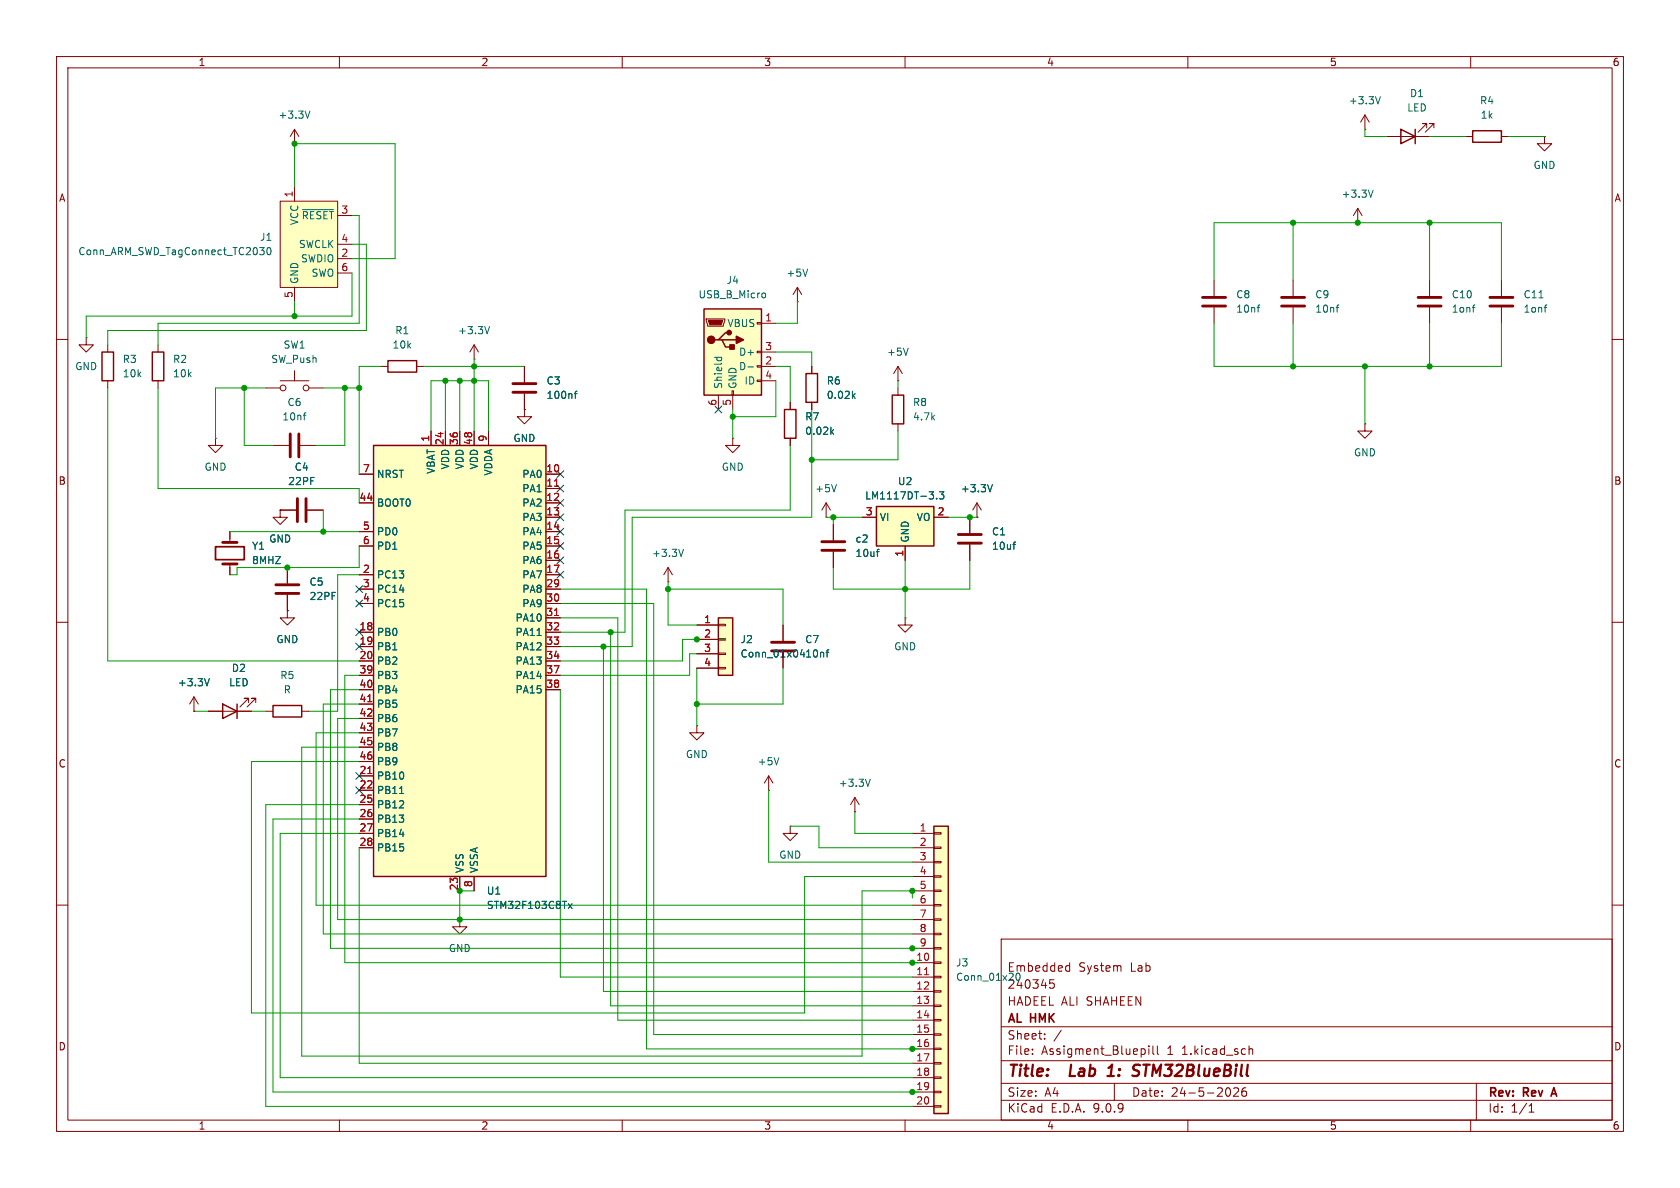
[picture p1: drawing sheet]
<svg xmlns="http://www.w3.org/2000/svg" width="297mm" height="210mm" viewBox="0 0 297 210" stroke-linecap="round" stroke-linejoin="round" font-family="sans-serif">
<g fill="none" stroke="#840000" stroke-width=".18">
<path d="M10 10h277v190h-277zM12 12h273v186h-273zM60 10v2M110 10v2M160 10v2M210 10v2M260 10v2M10 60h2M285 60h2M10 110h2M285 110h2M36.8 125.7h7.6"/>
<path d="M43.9 124.2v-.8h-.7h.7l-1.5 1.6M45.2 124.2v-.8h-.8h.8l-1.5 1.6M10 160h2M177 166h108v32h-108zM185.6 173.2h.7M185.6 173.8h.5l.3 .3-.2 .5h-.6M188.7 170.7l.4 .1M189.1 170.2v1.5M189.1 171.6l-.4 .1M285 160h2M60 198v2M110 198v2"/>
<path d="M160 198v2M177 194.5h108M177 191.5h108M177 187.5h108M177 181.5h108M182.5 186.3v.1M182.5 185.5v.1M184.7 183.6v.1M184.7 182.8v.1M187.6 182.1l-1.3 2M197 191.5v3M202.3 185.5l.2 .2v.4l-.2 .2"/>
<path d="M203.1 184.9v.1M203.1 185.4v1M203.8 184.9v1.3l.2 .2M204.6 184.9v1.3l.2 .2M210 198v2M217.2 192.3a.94 .94 0 0 1 0 1.5M218.1 192.4l.6-.1 .2 .1 .1 .3-1 1.1h1M220.2 192.3a.59 .59 0 0 0-.7 .6v.6l.2 .2 .4 .1 .2-.1 .1-.5-.2-.3h-.4l-.3 .3M220.8 184.9v1.5M220.8 185.5l.2-.1 .4 .1 .1 .9M260 198v2M261 191.5v6.5"/>
<path d="M270.3 196.6h.9M270.3 195.5l.4-.4v1.5"/>
</g>
<path d="M274.3 193.4h.8M274.7 192.3l-.5 1.5" fill="none" stroke="#840000" stroke-width=".3"/>
<path d="M189.4 188.2l-.3 2h1M195.8 190.2h1.1M196 188.8l.6-.6-.3 2M200.8 188.2l.7 .1M201 189.3a.49 .49 0 0 1 .4 .5 .49 .49 0 0 1-.5 .4" fill="none" stroke="#840000" stroke-width=".4"/>
<path d="M39.4 124.5l2.5 1.2-2.5 1.3zM41.9 124.5v2.5" fill="none" stroke="#840000" stroke-width=".25"/>
<path d="M165.1 146.1h2.5v50.8h-2.5z" fill="#ffffc2"/>
<path d="M18 62.2h2.1v5.1h-2.1zM26.9 62.2h2.1v5.1h-2.1zM48.3 124.7h5v2h-5zM165.1 146.1h2.5v50.8h-2.5z" fill="none" stroke="#840000" stroke-width=".25"/>
<g fill="none" stroke="#840000" stroke-width=".18">
<path d="M15.2 59.7v1.3h1.3l-1.3 1.2-1.2-1.2h1.2M15.2 59.7h.1M252.7 49.5v2.8M252.7 54.4v2.8M19 61v1.2M19 67.3v1.3M27.9 61v1.2M27.9 67.3v1.3M48.3 78.7h2.8M53.1 78.7h2.8M92.7 64.8v2.8M92.7 69.6v2.8"/>
<path d="M40.6 94v1.9M40.6 99.7v1.9M49.5 90.2h2.8M54.4 90.2h2.7M50.8 108v1.2h1.3l-1.3 1.3-1.3-1.3h1.3M50.8 108h.1M50.8 100.3v2.8M50.8 105.2v2.8M34.3 125.7h.1M34.3 123.2l-.8 1.3M34.3 123.2l.8 1.3M34.3 123.2v2.5"/>
<path d="M47 125.7h1.3M53.3 125.7h1.3M135.9 139.7h.1M135.9 137.2l-.8 1.2M135.9 137.2l.8 1.2M135.9 137.2v2.5M161.3 147.3h3.8M161.3 149.9h3.8M161.3 152.4h3.8M161.3 154.9h3.8M161.3 157.5h3.8M165.1 147.2h1.3v.2h-1.3z"/>
<path d="M165.1 149.7h1.3v.3h-1.3zM165.1 152.3h1.3v.2h-1.3zM165.1 154.8h1.3v.3h-1.3zM165.1 157.4h1.3v.2h-1.3zM165.1 159.9h1.3v.2h-1.3zM161.3 160h3.8M161.3 162.6h3.8M161.3 165.1h3.8M161.3 167.6h3.8M161.3 170.2h3.8M161.3 172.7h3.8M161.3 175.3h3.8"/>
<path d="M161.3 177.8h3.8M165.1 162.4h1.3v.3h-1.3zM165.1 165h1.3v.2h-1.3zM165.1 167.5h1.3v.3h-1.3zM165.1 170.1h1.3v.2h-1.3zM165.1 172.6h1.3v.2h-1.3zM165.1 175.1h1.3v.3h-1.3zM165.1 177.7h1.3v.2h-1.3zM161.3 180.3h3.8M161.3 182.9h3.8M161.3 185.4h3.8M161.3 188h3.8"/>
<path d="M161.3 190.5h3.8M161.3 193h3.8M161.3 195.6h3.8M165.1 180.2h1.3v.3h-1.3zM165.1 182.8h1.3v.2h-1.3zM165.1 185.3h1.3v.2h-1.3zM165.1 187.8h1.3v.3h-1.3zM165.1 190.4h1.3v.2h-1.3zM165.1 192.9h1.3v.3h-1.3zM165.1 195.5h1.3v.2h-1.3z"/>
</g>
<path d="M163.4 172.3h.8" fill="none" stroke="#a90000" stroke-width=".18"/>
<path d="M260.3 54.3h.5M260.8 53.9l-.3 .1M53.6 73.4h.5M54.1 73h-.2M101.5 69.6h.5M102 69.2l-.3 .1v1.1M37 120l-.4 1.2M137.7 133.9l-.4 1.3M179.6 172.5v.3M180.3 172.5v.3" fill="none" stroke="#006464" stroke-width=".18"/>
<path d="M250.7 52.6h4.1M250.7 54.1h4.1M51.3 76.7v4.1M52.8 76.7v4.1M90.7 67.8h4M90.7 69.3h4M39.4 99.7h2.5M39.4 95.9h2.5M52.6 88.1v4.1M54.1 88.1v4.1M48.8 103.4h4M48.8 104.9h4" fill="none" stroke="#840000" stroke-width=".51"/>
<path d="M38.1 96.6h5.1v2.3h-5.1z" fill="none" stroke="#840000" stroke-width=".3"/>
<path d="M49.5 35.6h10.2v15.2h-10.2z" fill="#ffffc2"/>
<path d="M49.5 35.6h10.2v15.2h-10.2zM52.1 33v2.6M59.7 38.1h2.5M52.1 50.8v2.5M59.7 43.2h2.5M59.7 45.7h2.5M59.7 48.3h2.5" fill="none" stroke="#840000" stroke-width=".18"/>
<path d="M53.5 37.1h5.5M45.9 43.8h.8l-.4 .4 .3 .2 .1 .4-.2 .2h-.4M47.3 43.9l.2-.1a.68 .68 0 0 1 .4 .6 .68 .68 0 0 1-.4 .6l-.2-.1-.1-.4z" fill="none" stroke="#006464" stroke-width=".18"/>
<path d="M127 109.2h2.5v10.2h-2.5z" fill="#ffffc2"/>
<path d="M127 109.2h2.5v10.2h-2.5z" fill="none" stroke="#840000" stroke-width=".25"/>
<g fill="none" stroke="#840000" stroke-width=".18">
<path d="M38.1 77.5v1.2h1.3l-1.3 1.3-1.3-1.3h1.3M38.1 77.5h.1M171.4 91.4v2.8M171.4 96.3v2.8M123.2 110.5h3.8M123.2 113h3.8M123.2 115.6h3.8M123.2 118.1h3.8M127 110.4h1.3v.2h-1.3zM127 112.9h1.3v.3h-1.3zM127 115.4h1.3v.3h-1.3zM127 118h1.3v.2h-1.3z"/>
<path d="M138.4 110.5v2.8M138.4 115.3v2.8M160 109.2v1.3h1.3l-1.3 1.3-1.3-1.3h1.3M160 109.2h.1M123.2 128.3v1.2h1.3l-1.3 1.3-1.3-1.3h1.3M123.2 128.3h.1M151.1 143.5h.1M151.1 141l-.7 1.2M151.1 141l.8 1.2M151.1 141v2.5M81.3 162.6v1.2h1.2l-1.2 1.3-1.3-1.3h1.3M81.3 162.6h.1"/>
</g>
<path d="M179.1 96.3h.4M179.5 95.8l-.2 .1M141.8 114.8l-.3 .9h.8M146 115.3h.5M146.5 114.9h-.2M153.9 137.7l-.5 1.3" fill="none" stroke="#006464" stroke-width=".18"/>
<path d="M169.4 94.5h4.1M169.4 96h4.1M136.4 113.5h4.1M136.4 115.1h4.1" fill="none" stroke="#840000" stroke-width=".51"/>
<path d="M66 78.7h30.5v76.2h-30.5z" fill="#ffffc2"/>
<path d="M66 78.7h30.5v76.2h-30.5zM138.7 72.4h2v5.1h-2zM157.7 69.9h2.1v5h-2.1z" fill="none" stroke="#840000" stroke-width=".25"/>
<g fill="none" stroke="#840000" stroke-width=".18">
<path d="M47 68.6h2.5M49.5 67.3h5.1M52.1 65.5v1.8M54.6 68.6h2.5M76.2 76.2v2.5M78.7 76.2v2.5M81.3 76.2v2.5M83.8 76.2v2.5M86.4 76.2v2.5M129.5 77.5v1.2h1.3l-1.3 1.3-1.2-1.3h1.2M129.5 77.5h.1M139.7 71.1v1.3"/>
<path d="M139.7 77.5v1.2M158.7 68.6v1.3M158.7 74.9v1.3M49.5 90.2v1.2h1.3l-1.3 1.3-1.2-1.3h1.2M49.5 90.2h.1M63.5 83.8h2.5M63.5 88.9h2.5M63.5 94h2.5M63.5 96.5h2.5M96.5 83.8h2.6M96.5 88.9h2.6M96.5 94h2.6"/>
<path d="M96.5 96.5h2.6M96.5 86.4h2.6M96.5 91.4h2.6M96.5 99.1h2.6M146 91.4h.1M146 88.9l-.7 1.3M146 88.9l.8 1.3M146 88.9v2.5M147.3 92.7v2.8M147.3 97.5v2.8M63.5 101.6h2.5M63.5 104.1h2.5"/>
<path d="M63.5 106.7h2.5M63.5 111.8h2.5M63.5 114.3h2.5M63.5 116.8h2.5M63.5 119.4h2.5M96.5 101.6h2.6M96.5 104.1h2.6M96.5 106.7h2.6M96.5 111.8h2.6M96.5 114.3h2.6M96.5 116.8h2.6M96.5 119.4h2.6"/>
<path d="M96.5 109.2h2.6M118.1 102.9h.1M118.1 100.3l-.8 1.3M118.1 100.3l.8 1.3M118.1 100.3v2.6M63.5 121.9h2.5M63.5 124.5h2.5M63.5 127h2.5M63.5 129.5h2.5M63.5 132.1h2.5M63.5 134.6h2.5M63.5 137.2h2.5"/>
<path d="M63.5 139.7h2.5M96.5 121.9h2.6M63.5 142.2h2.5M63.5 144.8h2.5M63.5 147.3h2.5M63.5 149.9h2.5M81.3 154.9v2.6M83.8 154.9v2.6M139.7 146.1v1.2h1.3l-1.3 1.3-1.3-1.3h1.3M139.7 146.1h.1"/>
<circle cx="50" cy="68.6" r=".51"/>
<circle cx="54.1" cy="68.6" r=".51"/>
</g>
<path d="M98 85.9h.8M98 108.8h.8M65 124h.7M65 136.7h.7" fill="none" stroke="#a90000" stroke-width=".18"/>
<path d="M147 76.3l.4 .5M147.4 75.9l-.5 .5M120.8 97.1l-.4 1.3M147.9 85.7l-.5 1.2M154.9 97.5h.5M155.4 97.1l-.2 .1M94.9 112.3h.8M70.6 140.3h.8M100.5 159.8l.6 .8M101.1 159.8l-.6 .8" fill="none" stroke="#006464" stroke-width=".18"/>
<path d="M145.3 95.8h4.1M145.3 97.3h4.1" fill="none" stroke="#840000" stroke-width=".51"/>
<path d="M154.9 89.5h10.2v7h-10.2z" fill="#ffffc2"/>
<path d="M154.9 89.5h10.2v7h-10.2z" fill="none" stroke="#840000" stroke-width=".25"/>
<path d="M152.4 91.4h2.5M160 96.5v2.6M165.1 91.4h2.5M172.7 91.4h.1M172.7 88.9l-.7 1.3M172.7 88.9l.8 1.3M172.7 88.9v2.5" fill="none" stroke="#840000" stroke-width=".18"/>
<path d="M165.6 88.1v.1M166.1 86.9h.8l-.5 .5 .4 .1v.6l-.2 .1-.5-.1M175.4 85.7l-.4 1.2" fill="none" stroke="#006464" stroke-width=".18"/>
<path d="M124.5 54.6h10.1v15.3h-10.1z" fill="#ffffc2"/>
<path d="M247.6 22.9l2.6 1.2-2.6 1.3zM250.2 22.9v2.5M260.3 23.1h5.1v2h-5.1zM124.5 54.6h10.1v15.3h-10.1zM128.9 58.8h-.6l-1.3 1.3h-.6M68.6 63.8h5.1v2h-5.1zM127 60.1h.6l.7 1.2h1.2M127.6 60.1h2.6M142.5 66h2v5.1h-2z" fill="none" stroke="#840000" stroke-width=".25"/>
<g fill="none" stroke="#840000" stroke-width=".18">
<path d="M52.1 25.4h.1M52.1 22.9l-.8 1.2M52.1 22.9l.7 1.2M52.1 22.9v2.5M240 39.4h.1M240 36.8l-.7 1.3M240 36.8l.8 1.3M240 36.8v2.6M241.3 22.9h.1M241.3 20.3l-.8 1.3M241.3 20.3l.8 1.3M241.3 20.3v2.6"/>
<path d="M245.1 24.1h7.6M252.2 22.6v-.8h-.7h.7l-1.5 1.6M253.5 22.6v-.8h-.8h.8l-1.5 1.6M259.1 24.1h1.2M265.4 24.1h1.3M273 24.1v1.3h1.3l-1.3 1.3-1.2-1.3h1.2M273 24.1h.1M124.8 56.4h3.3v.2l-.2 1.1h-2.8zM133.9 57h.7v.3h-.7zM134.6 57.2h2.6M141 53.3h.1M141 50.8l-.8 1.3"/>
<path d="M141 50.8l.7 1.3M141 50.8v2.5M214.6 49.5v2.8M214.6 54.4v2.8M228.6 49.5v2.8M228.6 54.4v2.8M265.4 49.5v2.8M265.4 54.4v2.8M67.3 64.8h1.3M73.7 64.8h1.2M76.2 76.2v2.5M78.7 76.2v2.5"/>
<path d="M81.3 76.2v2.5M83.8 63.5h.1M83.8 61l-.7 1.2M83.8 61l.8 1.2M83.8 61v2.5M83.8 76.2v2.5M86.4 76.2v2.5M92.7 72.4v1.3h1.3l-1.3 1.2-1.3-1.2h1.3M92.7 72.4h.1M92.7 64.8v2.8M92.7 69.6v2.8M127 69.9v2.5"/>
<path d="M129.4 69.1h.3v.8h-.3zM129.5 69.9v2.5M133.9 62.1h.7v.3h-.7zM133.9 64.6h.7v.3h-.7zM133.9 67.2h.7v.2h-.7zM134.6 62.2h2.6M134.6 64.8h2.6M134.6 67.3h2.6M139.7 71.1v1.3M139.7 77.5v1.2M143.5 64.8v1.2M143.5 71.1v1.3"/>
<path d="M158.7 67.3h.1M158.7 64.8l-.7 1.2M158.7 64.8l.8 1.2M158.7 64.8v2.5M241.3 74.9v1.3h1.3l-1.3 1.3-1.3-1.3h1.3M241.3 74.9h.1M40.6 94v1.3M49.5 90.2h.1M49.5 90.2h2.8M54.4 90.2h2.7M63.5 83.8h2.5M63.5 88.9h2.5"/>
<path d="M63.5 94h2.5M63.5 96.5h2.5M96.5 83.8h2.6M96.5 88.9h2.6M96.5 94h2.6M96.5 96.5h2.6M96.5 86.4h2.6M96.5 91.4h2.6M96.5 99.1h2.6M147.3 92.7v2.8M147.3 97.5v2.8M152.4 91.4h2.5"/>
<path d="M160 96.5v2.6M165.1 91.4h2.5M171.4 91.4v2.8M171.4 96.3v2.8M172.7 91.4h.1M40.6 100.3v1.3M50.8 108h.1M50.8 100.3v2.8M50.8 105.2v2.8M63.5 101.6h2.5M63.5 104.1h2.5M63.5 106.7h2.5"/>
<path d="M63.5 111.8h2.5M63.5 114.3h2.5M63.5 116.8h2.5M63.5 119.4h2.5M96.5 101.6h2.6M96.5 104.1h2.6M96.5 106.7h2.6M96.5 111.8h2.6M96.5 114.3h2.6M96.5 116.8h2.6M96.5 119.4h2.6M96.5 109.2h2.6"/>
<path d="M123.2 110.5h3.8M123.2 113h3.8M123.2 115.6h3.8M123.2 118.1h3.8M138.4 110.5v2.8M138.4 115.3v2.8M34.3 125.7h.1M36.8 125.7h2.6M41.9 125.7h2.5M63.5 121.9h2.5M63.5 124.5h2.5M63.5 127h2.5"/>
<path d="M63.5 129.5h2.5M63.5 132.1h2.5M63.5 134.6h2.5M63.5 137.2h2.5M63.5 139.7h2.5M96.5 121.9h2.6M63.5 142.2h2.5M63.5 144.8h2.5M63.5 147.3h2.5M63.5 149.9h2.5M81.3 154.9v2.6M83.8 154.9v2.6"/>
</g>
<path d="M125.2 56.6h2.6l-.3 .8h-2z" fill="#840000" stroke="#840000" stroke-width=".18"/>
<g fill="#840000" stroke="#840000" stroke-width=".25">
<path d="M129 61h.8v.7h-.8z"/>
<path d="M130.2 59.4l1.2 .7-1.2 .6z"/>
<circle cx="125.7" cy="60.1" r=".63"/>
<circle cx="128.9" cy="58.8" r=".38"/>
</g>
<g fill="none" stroke="#006464" stroke-width=".18">
<path d="M54.8 19.6l-.4 1.3M244 17.1l-.4 1.3M242.8 33.6l-.5 1.3M86.5 57.7l-.4 1.3M134.9 51.8l.3 .1 .1 .1v.5l-.4 .1M142.8 47.6l-.4 1.2M222.2 54.3h.5M222.7 53.9l-.2 .1M236.2 54.3h.5M236.7 53.9l-.2 .1M272.1 52.6h.7M273 54.3h.5"/>
<path d="M273.5 53.9l-.3 .1M101.5 69.6h.5M102 69.2l-.3 .1v1.1M126.3 63.2h1.3M126.8 63.2l-.1 .3M127.5 63.2l.1 .3M132.2 64.9h1M147 76.3l.4 .5M147.4 75.9l-.5 .5M150.8 69.9l.4 .5M151.2 69.6l-.5 .5M160.6 61.5l-.5 1.3"/>
<path d="M154.9 97.5h.5M155.4 97.1l-.2 .1M165.6 88.1v.1M166.1 86.9h.8l-.5 .5 .4 .1v.6l-.2 .1-.5-.1M175.4 85.7l-.4 1.2M179.1 96.3h.4M179.5 95.8l-.2 .1M37 120l-.4 1.2M94.9 112.3h.8M141.8 114.8l-.3 .9h.8M146 115.3h.5M146.5 114.9h-.2"/>
<path d="M70.6 140.3h.8M100.5 159.8l.6 .8M101.1 159.8l-.6 .8"/>
</g>
<path d="M212.6 52.6h4.1M212.6 54.1h4.1M226.6 52.6h4M226.6 54.1h4M263.4 52.6h4.1M263.4 54.1h4.1" fill="none" stroke="#840000" stroke-width=".51"/>
<g fill="none" stroke="#009600" stroke-width=".18">
<path d="M52.1 33v-7.6h17.7v20.3h-7.6M62.2 38.1h1.3v19.1h-35.6v3.8M228.6 39.4v10.1M241.3 22.9v1.2h3.8M252.7 39.4v10.1M252.7 24.1h6.4M266.7 24.1h6.3M52.1 53.3v2.6M62.2 48.3v7.6h-47v3.8M62.2 43.2h2.6v15.2h-45.8v2.6M141 53.3v3.9h-3.8M214.6 57.2v7.6h50.8v-7.6"/>
<path d="M214.6 49.5v-10.1h50.8v10.1M228.6 57.2v7.6M252.7 57.2v7.6M19 68.6v48.2h44.5M27.9 68.6v17.8h35.6v2.5M43.2 68.6v10.1h5.1M47 68.6h-8.9v8.9M57.1 68.6h6.4M61 68.6v10.1h-5.1M67.3 64.8h-3.8v19M74.9 64.8h17.8M76.2 76.2v-8.9h10.2v8.9"/>
<path d="M78.7 67.3v8.9M81.3 67.3v8.9M83.8 63.5v12.7M129.5 72.4v5.1M137.2 64.8h2.5v6.3M137.2 62.2h6.3v2.6M137.2 67.3v6.4h-7.7M139.7 78.7v11.5h-29.2v21.6h-11.4M143.5 72.4v19h-31.7v22.9h-12.7M158.7 76.2v5.1h-15.2M158.7 67.3v1.3M241.3 64.8v10.1"/>
<path d="M40.6 94h22.9M57.1 90.2v3.8M63.5 96.5v3.8h-21.6v1.3h-1.3M146 91.4h6.4M147.3 91.4v1.3M160 99.1v10.1M167.6 91.4h5.1M171.4 99.1v5h-24.1v-3.8M63.5 119.4h-2.5v50.8h101.6M63.5 101.6h-3.8v24.1h-5.1M99.1 106.7h16.5v76.2h45.7M99.1 109.2h10.1v71.1h52.1"/>
<path d="M99.1 104.1h15.2v81.3h48.3M106.7 114.3v61h54.6M107.9 111.8v66h53.4M118.1 104.1h20.3v6.4M118.1 102.9v7.6h5.1M123.2 118.1v10.2M123.2 115.6h-1.3v3.8h-22.8M128.3 113h-7.7v3.8h-21.5M138.4 118.1v6.4h-15.2M34.3 125.7h2.5M44.4 125.7h2.6M63.5 132.1h-10.2v54.6h99.1v-29.2h8.9v1.3"/>
<path d="M63.5 127h-3.8v35.6h101.6M63.5 134.6h-19.1v44.5h97.8v-24.2h19.1M63.5 124.5h-6.4v40.6h104.2M63.5 129.5h-7.6v30.5h105.4M63.5 121.9h-5.1v45.7h104.2M99.1 121.9v50.8h62.2M135.9 139.7v12.7h25.4M63.5 147.3h-14v43.2h111.8M63.5 149.9v38.1h97.8M63.5 142.2h-16.5v53.4h114.3M63.5 144.8h-15.2v48.2h114.3M83.8 157.5h-2.5v5.1"/>
<path d="M139.7 146.1h5.1v3.8h16.5M151.1 143.5v3.8h10.2"/>
</g>
<g fill="none" stroke="#000084" stroke-width=".18">
<path d="M126.4 71.8l1.2 1.2M127.6 71.8l-1.2 1.2M98.5 83.2l1.2 1.2M98.5 95.9l1.2 1.2M98.5 98.5l1.2 1.2M98.5 85.8l1.2 1.2M98.5 93.4l1.2 1.2M98.5 90.8l1.2 1.2M98.5 88.3l1.2 1.2M99.7 83.2l-1.2 1.2M99.7 95.9l-1.2 1.2M99.7 98.5l-1.2 1.2"/>
<path d="M99.7 85.8l-1.2 1.2M99.7 93.4l-1.2 1.2M99.7 90.8l-1.2 1.2M99.7 88.3l-1.2 1.2M62.9 103.5l1.2 1.2M62.9 111.2l1.2 1.2M62.9 113.7l1.2 1.2M62.9 106.1l1.2 1.2M64.1 103.5l-1.2 1.2M64.1 111.2l-1.2 1.2M64.1 113.7l-1.2 1.2M64.1 106.1l-1.2 1.2"/>
<path d="M98.5 101l1.2 1.2M99.7 101l-1.2 1.2M62.9 139.1l1.2 1.2M62.9 136.6l1.2 1.2M64.1 139.1l-1.2 1.2M64.1 136.6l-1.2 1.2"/>
</g>
<path d="M98 85.9h.8M98 108.8h.8M65 124h.7M65 136.7h.7" fill="none" stroke="#a90000" stroke-width=".18"/>
<g fill="#009600" stroke="#009600" stroke-width=".18">
<circle cx="50.8" cy="100.3" r=".46"/>
<circle cx="123.2" cy="113" r=".46"/>
<circle cx="161.3" cy="185.4" r=".46"/>
<circle cx="161.3" cy="193" r=".46"/>
<circle cx="161.3" cy="157.5" r=".46"/>
<circle cx="161.3" cy="167.6" r=".46"/>
<circle cx="161.3" cy="170.2" r=".46"/>
<circle cx="171.4" cy="91.4" r=".46"/>
<circle cx="123.2" cy="124.5" r=".46"/>
<circle cx="81.3" cy="157.5" r=".46"/>
<circle cx="81.3" cy="162.6" r=".46"/>
<circle cx="143.5" cy="81.3" r=".46"/>
<circle cx="43.2" cy="68.6" r=".46"/>
<circle cx="52.1" cy="55.9" r=".46"/>
<circle cx="63.5" cy="68.6" r=".46"/>
<circle cx="61" cy="68.6" r=".46"/>
<circle cx="147.3" cy="91.4" r=".46"/>
<circle cx="118.1" cy="104.1" r=".46"/>
<circle cx="107.9" cy="111.8" r=".46"/>
<circle cx="129.5" cy="73.7" r=".46"/>
<circle cx="106.7" cy="114.3" r=".46"/>
<circle cx="160" cy="104.1" r=".46"/>
<circle cx="83.8" cy="64.8" r=".46"/>
<circle cx="78.7" cy="67.3" r=".46"/>
<circle cx="57.1" cy="94" r=".46"/>
<circle cx="83.8" cy="67.3" r=".46"/>
<circle cx="81.3" cy="67.3" r=".46"/>
<circle cx="52.1" cy="25.4" r=".46"/>
<circle cx="252.7" cy="64.8" r=".46"/>
<circle cx="241.3" cy="64.8" r=".46"/>
<circle cx="228.6" cy="39.4" r=".46"/>
<circle cx="240" cy="39.4" r=".46"/>
<circle cx="228.6" cy="64.8" r=".46"/>
<circle cx="252.7" cy="39.4" r=".46"/>
</g>
<g font-size="2.8" fill="#840000">
<text x="178" y="190.9">Title:</text>
<text x="190" y="190.9">Lab</text>
<text x="197.5" y="190.9">1:</text>
<text x="202.7" y="190.9">STM32BlueBill</text>
</g>
<g font-size="2.1" fill="#006464">
<text x="178" y="172">Embedded</text>
<text x="178" y="175">240345</text>
</g>
<g font-size="2.1" fill="#840000">
<text x="190.7" y="172">System</text>
<text x="199.9" y="172">Lab</text>
<text x="178" y="178">HADEEL ALI SHAHEEN</text>
<text x="178" y="184">Sheet:</text>
<text x="178" y="181.2">AL HMK</text>
<text x="178" y="186.7">File:</text>
<text x="184.1" y="186.7">Assigment_Bluepill</text>
<text x="206.4" y="186.7">1</text>
<text x="209.1" y="186.7">1.kicad_sch</text>
<text x="178" y="196.9">KiCad</text>
<text x="178" y="194.1">Size:</text>
<text x="184.7" y="194.1">A4</text>
<text x="185.7" y="196.9">E.D.A.</text>
<text x="193.3" y="196.9">9.0.9</text>
<text x="200" y="194.1">Date:</text>
<text x="207" y="194.1">24-5-2026</text>
<text x="263" y="194.3">Rev:</text>
<text x="263" y="196.9">Id:</text>
<text x="267.1" y="196.9">1/1</text>
<text x="269.4" y="194.3">Rev</text>
<text x="275.1" y="194.3">A</text>
</g>
<g font-size="1.8" fill="#840000">
<text x="35" y="11.9">1</text>
<text x="85" y="11.9">2</text>
<text x="135" y="11.9">3</text>
<text x="185" y="11.9">4</text>
<text x="235" y="11.9">5</text>
<text x="285" y="11.9">6</text>
<text x="10.3" y="35.9">A</text>
<text x="285.3" y="35.9">A</text>
<text x="10.3" y="85.9">B</text>
<text x="285.3" y="85.9">B</text>
<text x="10.3" y="135.9">C</text>
<text x="285.3" y="135.9">C</text>
<text x="10.3" y="185.9">D</text>
<text x="285.3" y="185.9">D</text>
<text x="35" y="199.9">1</text>
<text x="85" y="199.9">2</text>
<text x="135" y="199.9">3</text>
<text x="185" y="199.9">4</text>
<text x="235" y="199.9">5</text>
<text x="285" y="199.9">6</text>
</g>
<g font-size="1.8" fill="#006464">
<text x="249.2" y="17.4">D1</text>
<text x="49.1" y="21.2">+3.3V</text>
<text x="238.4" y="18.6">+3.3V</text>
<text x="248.7" y="19.9">LED</text>
<text x="261.5" y="18.6">R4</text>
<text x="261.7" y="21.2">1k</text>
<text x="237.1" y="35.2">+3.3V</text>
<text x="271" y="30.1">GND</text>
<text x="52.9" y="39.9" transform="rotate(-90 52.9 39.9)">VCC</text>
<text x="53.2" y="39">~{RESET}</text>
<text x="13.8" y="45.3">Conn_ARM_SWD_TagConnect_TC2030</text>
<text x="45.9" y="42.8">J1</text>
<text x="52.7" y="44">SWCLK</text>
<text x="53.1" y="46.6">SWDIO</text>
<text x="52.9" y="50.3" transform="rotate(-90 52.9 50.3)">GND</text>
<text x="55" y="49.1">SWO</text>
<text x="123.4" y="52.9">USB_B_Micro</text>
<text x="128.3" y="50.4">J4</text>
<text x="138.9" y="49.1">+5V</text>
<text x="218.4" y="52.9">C8</text>
<text x="232.4" y="52.9">C9</text>
<text x="256.5" y="52.9">C10</text>
<text x="269.2" y="52.9">C11</text>
<text x="69.8" y="59.3">R1</text>
<text x="80.9" y="59.3">+3.3V</text>
<text x="128.5" y="58">VBUS</text>
<text x="218.4" y="55.5">10nf</text>
<text x="232.4" y="55.5">10nf</text>
<text x="256.5" y="55.5">1onf</text>
<text x="269.2" y="55.5">1onf</text>
<text x="13.2" y="65.6">GND</text>
<text x="21.6" y="64.4">R3</text>
<text x="30.5" y="64.4">R2</text>
<text x="47.9" y="64.4">SW_Push</text>
<text x="50" y="61.8">SW1</text>
<text x="69.3" y="61.8">10k</text>
<text x="130.6" y="63.1">D+</text>
<text x="130.6" y="65.6">D-</text>
<text x="156.7" y="63.1">+5V</text>
<text x="21.6" y="66.9">10k</text>
<text x="30.5" y="66.9">10k</text>
<text x="50.7" y="72">C6</text>
<text x="96.5" y="68.2">C3</text>
<text x="96.5" y="70.7">100nf</text>
<text x="127.9" y="68.8" transform="rotate(-90 127.9 68.8)">Shield</text>
<text x="130.4" y="68.8" transform="rotate(-90 130.4 68.8)">GND</text>
<text x="131.5" y="68.2">ID</text>
<text x="146.1" y="68.2">R6</text>
<text x="146.1" y="70.7">0.02k</text>
<text x="161.3" y="72">R8</text>
<text x="49.8" y="74.5">10nf</text>
<text x="142.2" y="74.5">R7</text>
<text x="142.2" y="77.1">0.02k</text>
<text x="161.3" y="74.5">4.7k</text>
<text x="36.1" y="83.4">GND</text>
<text x="52" y="83.4">C4</text>
<text x="77.1" y="83.9" transform="rotate(-90 77.1 83.9)">VBAT</text>
<text x="79.6" y="83.1" transform="rotate(-90 79.6 83.1)">VDD</text>
<text x="82.1" y="83.1" transform="rotate(-90 82.1 83.1)">VDD</text>
<text x="84.7" y="83.1" transform="rotate(-90 84.7 83.1)">VDD</text>
<text x="90.7" y="78.3">GND</text>
<text x="127.5" y="83.4">GND</text>
<text x="239.3" y="80.9">GND</text>
<text x="50.8" y="86">22PF</text>
<text x="66.5" y="84.7">NRST</text>
<text x="66.5" y="89.8">BOOT0</text>
<text x="87.2" y="84.2" transform="rotate(-90 87.2 84.2)">VDDA</text>
<text x="92.2" y="84.7">PA0</text>
<text x="92.2" y="87.2">PA1</text>
<text x="92.2" y="89.8">PA2</text>
<text x="144" y="87.2">+5V</text>
<text x="152.8" y="88.5">LM1117DT-3.3</text>
<text x="158.6" y="86">U2</text>
<text x="169.8" y="87.2">+3.3V</text>
<text x="66.5" y="94.8">PD0</text>
<text x="92.2" y="92.3">PA3</text>
<text x="92.2" y="94.8">PA4</text>
<text x="155.4" y="92.3">VI</text>
<text x="162" y="92.3">VO</text>
<text x="175.3" y="94.8">C1</text>
<text x="44.5" y="97.4">Y1</text>
<text x="44.5" y="99.9">8MHZ</text>
<text x="47.5" y="96.1">GND</text>
<text x="66.5" y="97.4">PD1</text>
<text x="92.2" y="97.4">PA5</text>
<text x="92.2" y="99.9">PA6</text>
<text x="115.2" y="98.7">+3.3V</text>
<text x="151.1" y="96.1">c2</text>
<text x="151.1" y="98.7">10uf</text>
<text x="160.9" y="96" transform="rotate(-90 160.9 96)">GND</text>
<text x="175.3" y="97.4">10uf</text>
<text x="54.6" y="103.7">C5</text>
<text x="54.6" y="106.3">22PF</text>
<text x="66.5" y="102.5">PC13</text>
<text x="66.5" y="105">PC14</text>
<text x="66.5" y="107.5">PC15</text>
<text x="92.2" y="102.5">PA7</text>
<text x="92.2" y="105">PA8</text>
<text x="92.2" y="107.5">PA9</text>
<text x="48.8" y="113.9">GND</text>
<text x="66.5" y="112.6">PB0</text>
<text x="91" y="110.1">PA10</text>
<text x="91" y="112.6">PA11</text>
<text x="130.8" y="113.9">J2</text>
<text x="142.2" y="113.9">C7</text>
<text x="40.9" y="119">D2</text>
<text x="66.5" y="115.2">PB1</text>
<text x="66.5" y="117.7">PB2</text>
<text x="91" y="115.2">PA12</text>
<text x="91" y="117.7">PA13</text>
<text x="130.8" y="116.4">Conn_01x04</text>
<text x="142.2" y="116.4">10nf</text>
<text x="158" y="115.2">GND</text>
<text x="31.3" y="121.5">+3.3V</text>
<text x="40.4" y="121.5">LED</text>
<text x="49.5" y="120.2">R5</text>
<text x="50.1" y="122.8">R</text>
<text x="66.5" y="120.2">PB3</text>
<text x="66.5" y="122.8">PB4</text>
<text x="66.5" y="125.3">PB5</text>
<text x="91" y="120.2">PA14</text>
<text x="91" y="122.8">PA15</text>
<text x="66.5" y="127.9">PB6</text>
<text x="66.5" y="130.4">PB7</text>
<text x="66.5" y="132.9">PB8</text>
<text x="66.5" y="135.5">PB9</text>
<text x="121.2" y="134.2">GND</text>
<text x="133.9" y="135.5">+5V</text>
<text x="66.5" y="138">PB10</text>
<text x="66.5" y="140.6">PB11</text>
<text x="66.5" y="143.1">PB12</text>
<text x="148.2" y="139.3">+3.3V</text>
<text x="66.5" y="145.6">PB13</text>
<text x="66.5" y="148.2">PB14</text>
<text x="66.5" y="150.7">PB15</text>
<text x="82.1" y="154.4" transform="rotate(-90 82.1 154.4)">VSS</text>
<text x="84.7" y="154.4" transform="rotate(-90 84.7 154.4)">VSSA</text>
<text x="137.7" y="152">GND</text>
<text x="86" y="158.3">U1</text>
<text x="86" y="160.9">STM32F103C8Tx</text>
<text x="79.2" y="168.5">GND</text>
<text x="168.9" y="171">J3</text>
<text x="168.9" y="173.6">Conn_01x20</text>
</g>
<g font-size="1.8" fill="#a90000">
<text x="51.8" y="35" transform="rotate(-90 51.8 35)">1</text>
<text x="60.3" y="37.8">3</text>
<text x="60.3" y="42.9">4</text>
<text x="60.3" y="45.5">2</text>
<text x="51.8" y="52.8" transform="rotate(-90 51.8 52.8)">5</text>
<text x="60.3" y="48">6</text>
<text x="135.2" y="56.9">1</text>
<text x="135.2" y="62">3</text>
<text x="135.2" y="64.5">2</text>
<text x="126.7" y="71.8" transform="rotate(-90 126.7 71.8)">6</text>
<text x="129.3" y="71.8" transform="rotate(-90 129.3 71.8)">5</text>
<text x="135.2" y="67.1">4</text>
<text x="64.1" y="83.6">7</text>
<text x="75.9" y="78.2" transform="rotate(-90 75.9 78.2)">1</text>
<text x="78.5" y="78.8" transform="rotate(-90 78.5 78.8)">24</text>
<text x="81" y="78.8" transform="rotate(-90 81 78.8)">36</text>
<text x="83.6" y="78.8" transform="rotate(-90 83.6 78.8)">48</text>
<text x="86.1" y="78.2" transform="rotate(-90 86.1 78.2)">9</text>
<text x="96.5" y="83.6">10</text>
<text x="63.5" y="88.6">44</text>
<text x="96.5" y="86.1">11</text>
<text x="96.5" y="88.6">12</text>
<text x="64.1" y="93.7">5</text>
<text x="96.5" y="91.2">13</text>
<text x="96.5" y="93.7">14</text>
<text x="153" y="91.2">3</text>
<text x="165.7" y="91.2">2</text>
<text x="64.1" y="96.3">6</text>
<text x="64.1" y="101.3">2</text>
<text x="96.5" y="96.3">15</text>
<text x="96.5" y="98.8">16</text>
<text x="96.5" y="101.3">17</text>
<text x="159.8" y="98.5" transform="rotate(-90 159.8 98.5)">1</text>
<text x="64.1" y="103.9">3</text>
<text x="64.1" y="106.4">4</text>
<text x="96.5" y="103.9">29</text>
<text x="96.5" y="106.4">30</text>
<text x="63.5" y="111.5">18</text>
<text x="96.5" y="109">31</text>
<text x="96.5" y="111.5">32</text>
<text x="124.4" y="110.2">1</text>
<text x="124.4" y="112.8">2</text>
<text x="63.5" y="114">19</text>
<text x="63.5" y="116.6">20</text>
<text x="63.5" y="119.1">39</text>
<text x="96.5" y="114">33</text>
<text x="96.5" y="116.6">34</text>
<text x="96.5" y="119.1">37</text>
<text x="124.4" y="115.3">3</text>
<text x="124.4" y="117.9">4</text>
<text x="63.5" y="121.7">40</text>
<text x="63.5" y="124.2">41</text>
<text x="96.5" y="121.7">38</text>
<text x="63.5" y="126.7">42</text>
<text x="63.5" y="129.3">43</text>
<text x="63.5" y="131.8">45</text>
<text x="63.5" y="134.4">46</text>
<text x="63.5" y="136.9">21</text>
<text x="63.5" y="139.4">22</text>
<text x="63.5" y="142">25</text>
<text x="63.5" y="144.5">26</text>
<text x="63.5" y="147.1">27</text>
<text x="63.5" y="149.6">28</text>
<text x="162.5" y="147.1">1</text>
<text x="162.5" y="149.6">2</text>
<text x="162.5" y="152.1">3</text>
<text x="162.5" y="154.7">4</text>
<text x="81" y="157.5" transform="rotate(-90 81 157.5)">23</text>
<text x="83.6" y="156.9" transform="rotate(-90 83.6 156.9)">8</text>
<text x="162.5" y="157.2">5</text>
<text x="162.5" y="159.8">6</text>
<text x="162.5" y="162.3">7</text>
<text x="162.5" y="164.8">8</text>
<text x="162.5" y="167.4">9</text>
<text x="161.9" y="169.9">10</text>
<text x="161.9" y="172.5">11</text>
<text x="161.9" y="175">12</text>
<text x="161.9" y="177.5">13</text>
<text x="161.9" y="180.1">14</text>
<text x="161.9" y="182.6">15</text>
<text x="161.9" y="185.2">16</text>
<text x="161.9" y="187.7">17</text>
<text x="161.9" y="190.2">18</text>
<text x="161.9" y="192.8">19</text>
<text x="161.9" y="195.3">20</text>
</g>
</svg>
